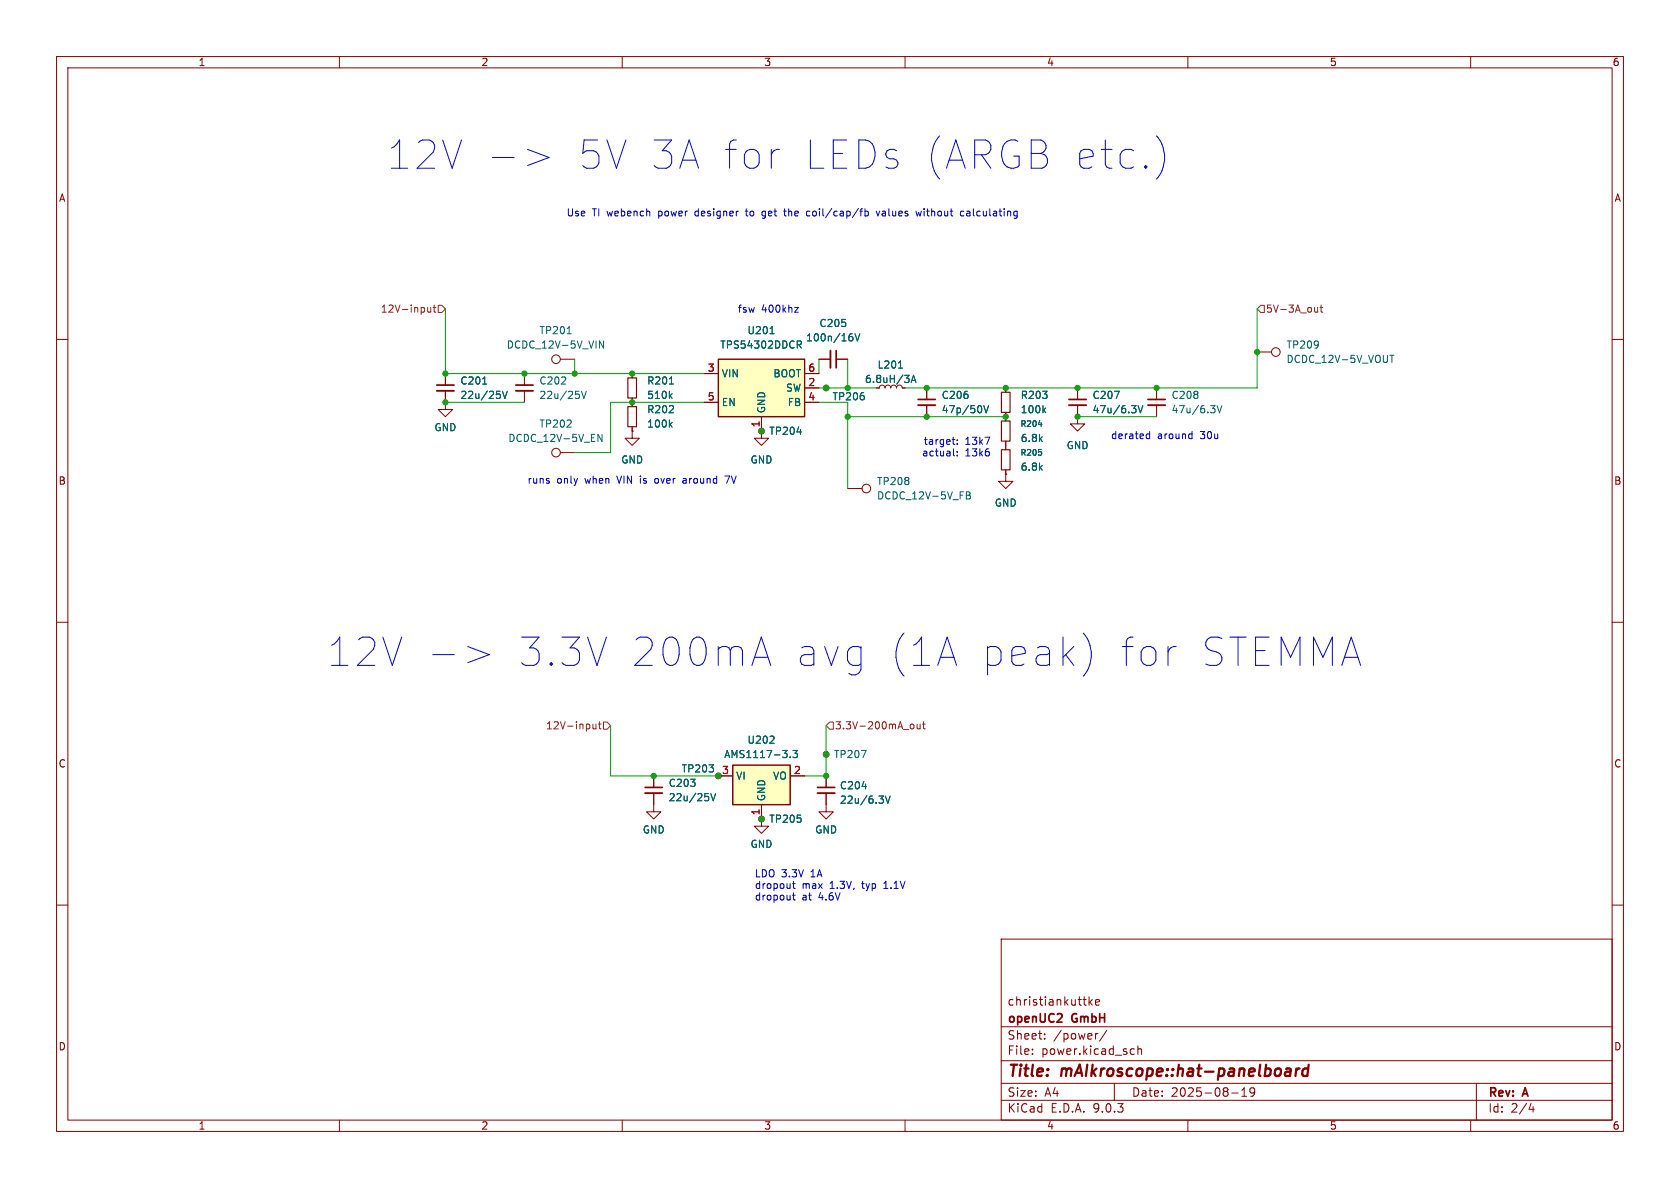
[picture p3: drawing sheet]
<svg xmlns="http://www.w3.org/2000/svg" width="297mm" height="210mm" viewBox="0 0 297 210" stroke-linecap="round" stroke-linejoin="round" font-family="sans-serif">
<g fill="none" stroke="#840000" stroke-width=".18">
<path d="M10 10h277v190h-277zM12 12h273v186h-273zM60 10v2M110 10v2M160 10v2M210 10v2M260 10v2M10 60h2M78.7 71.1v1.3h1.3l-1.3 1.3-1.2-1.3h1.2M78.7 71.1h.1M99.1 63.5h2.5M111.8 76.2v1.3h1.2l-1.2 1.2-1.3-1.2h1.3"/>
<path d="M111.8 76.2h.1M163.8 68.6v2M163.8 71.6v2.1M190.5 73.7v1.2h1.3l-1.3 1.3-1.3-1.3h1.3M190.5 73.7h.1M222.2 62.2h2.6M285 60h2M99.1 80h2.5M149.9 86.4h2.5M10 110h2M285 110h2M146 137.2v2"/>
<path d="M134.6 144.8v1.3h1.3l-1.3 1.2-1.3-1.2h1.3M146 140.2v2M10 160h2M177 166h108v32h-108zM191.5 176.7h.5M191.9 177.7h.1M192.5 176.2v1.5M192.7 177.1l.4 .6M193.1 176.7l-.6 .6M193.7 177.2l.7-.1-.1-.3-.4-.1-.2 .2v.7h.6M285 160h2M60 198v2"/>
<path d="M110 198v2M160 198v2M177 194.5h108M177 191.5h108M177 187.5h108M177 181.5h108M182.5 186.3v.1M182.5 185.5v.1M184.7 183.6v.1M184.7 182.8v.1M194.1 182.7l-.3 .1M195.7 182.1l-1.3 2"/>
<path d="M197 191.5v3M200.1 185.4l.4 .1M200.5 186.3l-.4 .1M201.2 185.5l.2-.1 .3 .1 .1 .9M201.2 184.9v1.5M210 198v2M217.7 193.2h1.2M219.5 193.8h.9M219.5 192.7l.5-.4v1.5M221 192.4v.5l.1 .3h.4l.3-.3M221.7 192.4a.99 .99 0 0 1-.3 1.4h-.3M260 198v2"/>
<path d="M261 191.5v6.5M270.7 195l-.4 1.1h.9M271 195.6v1"/>
<circle cx="98.3" cy="63.5" r=".76"/>
<circle cx="225.6" cy="62.2" r=".76"/>
<circle cx="98.3" cy="80" r=".76"/>
<circle cx="153.2" cy="86.4" r=".76"/>
</g>
<path d="M229.2 188.9l-.2 1.3M229.8 188.9l-.4 .1-.3 .3M231.3 189a.66 .66 0 0 0-1 .3l-.1 .5 .2 .3 .1 .1 .6-.1M231.4 188.2l-.3 2" fill="none" stroke="#840000" stroke-width=".4"/>
<path d="M162.3 70.6h3.1M144.5 139.2h3.1" fill="none" stroke="#840000" stroke-width=".3"/>
<path d="M162.3 71.6h3.1M144.5 140.2h3.1" fill="none" stroke="#840000" stroke-width=".33"/>
<g fill="none" stroke="#006464" stroke-width=".18">
<path d="M100.3 59h.7M106.4 76.8v1.2l-.7-1.2v1.2M106.7 60.3v1.2l-.7-1.2v1.2M173.5 71.9v.8M173.9 71.7l.4 1.3 .5-1.3M245.7 62.8h.7M246.1 62.8v1.3M170.8 86.9h.5l.2 .3-.2 .3 .2 .2 .1 .3-.3 .2h-.5zM170.8 87.5h.5M152.4 139h.8M155.4 140.7h.8l-.5 .5M156 141.3l.2 .1-.2 .5"/>
<path d="M156.5 140.7l.5 1.3 .4-1.3"/>
</g>
<path d="M127 63.5h15.2v10.2h-15.2z" fill="#ffffc2"/>
<path d="M127 63.5h15.2v10.2h-15.2z" fill="none" stroke="#840000" stroke-width=".25"/>
<g fill="none" stroke="#840000" stroke-width=".18">
<path d="M111.8 66v.8M111.8 70.4v1.5M111.8 75.4v.8M124.5 66h2.5M124.5 71.1h2.5M134.6 76.2h.1M134.6 76.2v1.3h1.3l-1.3 1.2-1.3-1.2h1.3M134.6 73.7v2.5M142.2 66h2.6M142.2 71.1h2.6M142.2 68.6h2.6M144.8 63.5h2"/>
<path d="M146 68.6h.1M147.8 63.5h2.1M154.9 68.6h.5l.2-.4 .4-.1 .3 .1 .2 .4 .1-.4 .4-.1 .3 .1 .2 .4 .1-.4 .4-.1 .3 .1 .2 .4 .1-.4 .4-.1 .4 .1 .1 .4h.5M177.8 68.6v.7M177.8 72.9v1.5M177.8 78v1.5M177.8 83.1v.7M115.6 137.2v2M127 137.2h.1M146 133.4h.1M115.6 140.2v3.3h1.2l-1.2 1.3-1.3-1.3h1.3M134.6 144.8h.1"/>
<path d="M146 142.2v1.3h1.3l-1.3 1.3-1.2-1.3h1.2"/>
<circle cx="134.6" cy="76.2" r=".51"/>
<circle cx="146.1" cy="68.6" r=".51"/>
<circle cx="127" cy="137.2" r=".51"/>
<circle cx="146.1" cy="133.4" r=".51"/>
<circle cx="134.6" cy="144.8" r=".51"/>
</g>
<g fill="none" stroke="#006464" stroke-width=".18">
<path d="M136.1 59h.8M150.4 59h.3M150.5 59.5l.3 .2v.3l-.3 .3M151.2 59l.4 1.3 .4-1.3M118.3 67.9h.8M118.5 75l.3 .5M118.5 69.9l.3 .5M118.8 74.7l-.5 .4M118.8 69.6l-.5 .5M140.9 76.4h.8M140.9 60.3h.5l.3 .2-.2 .4h-.6M141.2 60.9l.5 .6"/>
<path d="M158.8 65.1h.8M161.1 67.6l.4-1.3 .4 1.3M161.2 67.3h.6M183.6 75.1h.6M184.1 79.9v.5M184.5 72.5l.4 .5M184.9 72.1l-.5 .5M152.3 132.7h.8l-.5 1.2M125.2 140.9v.5M125.7 140.3l.4 1.3 .4-1.3"/>
</g>
<path d="M111 71.9h1.5v3.5h-1.5zM111 66.8h1.5v3.6h-1.5zM177 69.3h1.6v3.6h-1.6zM177 79.5h1.6v3.6h-1.6zM177 74.4h1.6v3.6h-1.6z" fill="none" stroke="#840000" stroke-width=".2"/>
<path d="M147.8 62v3M114 139.2h3.1" fill="none" stroke="#840000" stroke-width=".3"/>
<path d="M146.8 62v3M114 140.2h3.1" fill="none" stroke="#840000" stroke-width=".33"/>
<path d="M129.5 135.3h10.2v6.9h-10.2z" fill="#ffffc2"/>
<path d="M129.5 135.3h10.2v6.9h-10.2z" fill="none" stroke="#840000" stroke-width=".25"/>
<g fill="none" stroke="#840000" stroke-width=".18">
<path d="M78.7 71.1h.1M78.7 66v2.1M78.7 69.1v2M92.7 66v2.1M92.7 69.1v2M111.8 76.2h.1M111.8 66v.8M111.8 70.4v1.5M111.8 75.4v.8M124.5 66h2.5M124.5 71.1h2.5M134.6 76.2h.1"/>
<path d="M134.6 73.7v2.5M142.2 66h2.6M142.2 71.1h2.6M142.2 68.6h2.6M144.8 63.5h2M146 68.6h.1M147.8 63.5h2.1M154.9 68.6h.5M159.5 68.6h.5M163.8 68.6v2M163.8 71.6v2.1M177.8 68.6v.7"/>
<path d="M177.8 72.9v1.5M177.8 78v1.5M190.5 73.7h.1M190.5 68.6v2M190.5 71.6v2.1M204.5 68.6v2M204.5 71.6v2.1M177.8 83.8v1.3h1.3l-1.3 1.3-1.3-1.3h1.3M177.8 83.8h.1M177.8 83.1v.7M115.6 137.2v2M127 137.2h.1"/>
<path d="M127 137.2h2.5M139.7 137.2h2.5M146 137.2v2M115.6 140.2v2M134.6 144.8h.1M134.6 142.2v2.6M146 140.2v2"/>
</g>
<g fill="none" stroke="#006464" stroke-width=".18">
<path d="M136.1 59h.8M150.4 59h.3M150.5 59.5l.3 .2v.3l-.3 .3M151.2 59l.4 1.3 .4-1.3M85.3 67.9h.7M88.4 69.8v.5M88.8 69.2l.5 1.2 .4-1.2M102.4 69.8v.5M102.8 69.2l.4 1.2 .4-1.2M118.3 67.9h.8M118.5 75l.3 .5M118.5 69.9l.3 .5"/>
<path d="M118.8 74.7l-.5 .4M118.8 69.6l-.5 .5M140.9 76.4h.8M140.9 60.3h.5l.3 .2-.2 .4h-.6M141.2 60.9l.5 .6M158.8 65.1h.8M161.1 67.6l.4-1.3 .4 1.3M161.2 67.3h.6M173.5 71.9v.8M173.9 71.7l.4 1.3 .5-1.3M183.6 75.1h.6M184.1 79.9v.5"/>
<path d="M184.5 72.5l.4 .5M184.9 72.1l-.5 .5M197 69.2h.9l-.6 1.2M200 71.7h.8l-.4 .5M200.7 72.3l.1 .1-.1 .5M201.2 71.7l.4 1.3 .4-1.3M214 71.7h.8l-.4 .5M214.7 72.3l.1 .1-.1 .5M215.2 71.7l.4 1.3 .4-1.3M136.1 131.4h.8M136.8 130.2v.5M139.7 133.8v.1"/>
<path d="M140.2 132.7h.8l-.5 .4 .4 .2v.5l-.2 .1-.5-.1M152.4 139h.8M125.2 140.9v.5M125.7 140.3l.4 1.3 .4-1.3M155.4 140.7h.8l-.5 .5M156 141.3l.2 .1-.2 .5M156.5 140.7l.5 1.3 .4-1.3"/>
</g>
<path d="M77.2 68.1h3.1M91.2 68.1h3M189 70.6h3M202.9 70.6h3.1" fill="none" stroke="#840000" stroke-width=".3"/>
<path d="M77.2 69.1h3.1M91.2 69.1h3M189 71.6h3M202.9 71.6h3.1" fill="none" stroke="#840000" stroke-width=".33"/>
<g fill="none" stroke="#725600" stroke-width=".18">
<path d="M75.6 54.3l.1 .8 .3 .1 .2-.1M76.2 54.3v.9M76.6 54.3h.5M76.8 53.9v1.1l.3 .2M77.5 54h.6l.6 .6-.6 .6h-.6zM222.9 54h.6v1.2h-.6l-.7-.6zM232.9 55.1l-.3 .1M232.9 54.3v.9M233.4 54.3h.4M233.5 53.9v1.1l.3 .2M104.8 128l.1 .8h.3l.2-.1M105.4 128v.8"/>
<path d="M105.8 128h.5M106 127.6v1.1l.3 .1M106.7 127.6h.6l.6 .7-.6 .6h-.6zM146.7 127.6h.6v1.3h-.6l-.7-.6zM161.3 128l.3 .2v.4l-.3 .2M162.1 128l.1 .8h.3l.2-.1M162.7 128v.8M163.1 128h.5M163.3 127.6v1.1l.3 .1"/>
</g>
<g fill="none" stroke="#009600" stroke-width=".18">
<path d="M78.7 54.6v11.4h45.8M222.2 54.6v14h-62.2M78.7 71.1h14M101.6 63.5v2.5M124.5 71.1h-16.6v8.9h-6.3M144.8 71.1h5.1v15.3M144.8 68.6h10.1M144.8 63.5v2.5M149.9 73.7h27.9M149.9 63.5v5.1M190.5 73.7h14M107.9 128.3v8.9h19.1"/>
<path d="M146 128.3v8.9h-3.8"/>
</g>
<g fill="none" stroke="#0000c2" stroke-width=".18">
<path d="M93.3 26.4l3.8 1.4-3.8 1.5M131.7 37.3h.5M131.9 36.9l.1 1.2M134.8 38.5l.3 .1M135.2 37.3l-.4 .1-.1 .2 .1 .5 .4 .1M137.8 26.4a1.28 1.28 0 0 0-1.4 1M138.5 37.3h.5M138.7 36.9v1.1l.3 .2M142.7 37.4h.5M142.7 38.1h.5M152 37.3h.5M152.5 36.9l-.3 .1"/>
<path d="M152.9 37.4l.4-.1 .2 .3-.1 .5h-.5M152.9 36.9v1.3M154.9 37.3l.3 .9 .3-.9M161.9 37.3l.3 .9 .2-.6 .2 .6 .3-.9M169.8 38.1l.2 .1 .4-.1M170.4 37.4l-.4-.1-.2 .1M171.3 37.3l-.4 .1M171.4 37.7h-.3l-.2 .2v.2l.5 .1M202.5 29.3l.3 .2-.3 .2M202.5 29.3l-.2 .2 .2 .2M202.5 29.3v.4M204.5 24a5.7 5.7 0 0 1 0 7.6"/>
<path d="M140.5 54.3h.7l-.7 .9h.7M168.3 77.7h.5M168.6 78.5l.2 .1M169.2 78.4v.2M169.2 77.8v.1M169.2 79.8v.1M202.8 77.5h.4M202.8 76.8h.4M203.2 76.3v1.2M210.6 76.7l.1 .1M210.7 76.3v1.2M210.7 77.5h-.1"/>
<path d="M115.9 84.6l-.1 .2 .1 .6M121.1 84.6h-.3M121.2 84.9h-.3l-.2 .2 .1 .3h.4M128.1 84.1h.9l-.5 1.3M168.6 80.4l.1 .2M169.2 80.5v.1M82.7 114.3l3.8 1.4-3.8 1.4M132.9 117.6l1.7-5 1.7 5M133.4 116.2h2.4M151.7 114.3l.5 .2M152.2 114.3v4l-.5 .8M152.2 117.4l-.5 .2"/>
<path d="M188.4 115.7l1.4 1.9M189.8 114.3l-1.9 1.9M191.5 111.9l.7 1M192.2 118.6l-.7 .9M238.9 112.6l1.6 5M140.1 156.2h.5M140.1 158.3h.5M140.3 155.8v1.1l.3 .2M140.3 157.8v1.1l.3 .2M156.2 157.1h.8M156.4 156.1h-.2"/>
</g>
<g fill="#009600" stroke="#009600" stroke-width=".18">
<circle cx="204.5" cy="68.6" r=".46"/>
<circle cx="149.9" cy="68.6" r=".46"/>
<circle cx="146" cy="68.6" r=".46"/>
<circle cx="163.8" cy="68.6" r=".46"/>
<circle cx="78.7" cy="71.1" r=".46"/>
<circle cx="78.7" cy="66" r=".46"/>
<circle cx="111.8" cy="71.1" r=".46"/>
<circle cx="101.6" cy="66" r=".46"/>
<circle cx="111.8" cy="66" r=".46"/>
<circle cx="92.7" cy="66" r=".46"/>
<circle cx="222.2" cy="62.2" r=".46"/>
<circle cx="163.8" cy="73.7" r=".46"/>
<circle cx="149.9" cy="73.7" r=".46"/>
<circle cx="177.8" cy="68.6" r=".46"/>
<circle cx="190.5" cy="68.6" r=".46"/>
<circle cx="190.5" cy="73.7" r=".46"/>
<circle cx="177.8" cy="73.7" r=".46"/>
<circle cx="134.6" cy="76.2" r=".46"/>
<circle cx="134.6" cy="144.8" r=".46"/>
<circle cx="127" cy="137.2" r=".46"/>
<circle cx="146" cy="133.4" r=".46"/>
<circle cx="146" cy="137.2" r=".46"/>
<circle cx="115.6" cy="137.2" r=".46"/>
</g>
<g font-size="7" fill="#0000c2">
<text x="68.5" y="30.2">12V -&gt;</text>
<text x="101.3" y="30.2">5V 3A for</text>
<text x="139.6" y="30.2">LEDs (ARGB etc.)</text>
<text x="58" y="118">12V -&gt;</text>
<text x="90.7" y="118">3.3V</text>
<text x="110.1" y="118">200mA</text>
<text x="138.6" y="118">avg</text>
<text x="154.8" y="118">(1A peak)</text>
<text x="194.4" y="118">for</text>
<text x="208.1" y="118">STEMMA</text>
</g>
<g font-size="2.8" fill="#840000">
<text x="178" y="190.9">Title:</text>
<text x="187.7" y="190.9">mAIkroscope::hat-panelboard</text>
</g>
<g font-size="2.1" fill="#840000">
<text x="178" y="178">christiankuttke</text>
<text x="178" y="184">Sheet:</text>
<text x="178" y="181.2">openUC2</text>
<text x="186.2" y="184">/power/</text>
<text x="189.6" y="181.2">GmbH</text>
<text x="178" y="186.7">File:</text>
<text x="184.1" y="186.7">power.kicad_sch</text>
<text x="178" y="196.9">KiCad</text>
<text x="178" y="194.1">Size:</text>
<text x="184.7" y="194.1">A4</text>
<text x="185.7" y="196.9">E.D.A.</text>
<text x="193.3" y="196.9">9.0.3</text>
<text x="200" y="194.1">Date:</text>
<text x="207" y="194.1">2025-08-19</text>
<text x="263" y="194.3">Rev:</text>
<text x="263" y="196.9">Id:</text>
<text x="267.1" y="196.9">2/4</text>
<text x="269.4" y="194.3">A</text>
</g>
<g font-size="1.8" fill="#840000">
<text x="35" y="11.9">1</text>
<text x="85" y="11.9">2</text>
<text x="135" y="11.9">3</text>
<text x="185" y="11.9">4</text>
<text x="235" y="11.9">5</text>
<text x="285" y="11.9">6</text>
<text x="10.3" y="35.9">A</text>
<text x="285.3" y="35.9">A</text>
<text x="10.3" y="85.9">B</text>
<text x="285.3" y="85.9">B</text>
<text x="10.3" y="135.9">C</text>
<text x="285.3" y="135.9">C</text>
<text x="10.3" y="185.9">D</text>
<text x="285.3" y="185.9">D</text>
<text x="35" y="199.9">1</text>
<text x="85" y="199.9">2</text>
<text x="135" y="199.9">3</text>
<text x="185" y="199.9">4</text>
<text x="235" y="199.9">5</text>
<text x="285" y="199.9">6</text>
</g>
<g font-size="1.8" fill="#0000c2">
<text x="100.1" y="38.5">Use</text>
<text x="104.7" y="38.5">TI webench</text>
<text x="116.7" y="38.5">power</text>
<text x="123.3" y="38.5">designer</text>
<text x="132.5" y="38.5">to</text>
<text x="135.6" y="38.5">get</text>
<text x="139.7" y="38.5">the</text>
<text x="143.9" y="38.5">coil/cap/fb</text>
<text x="156.5" y="38.5">values</text>
<text x="163.7" y="38.5">without</text>
<text x="171.7" y="38.5">calculating</text>
<text x="130.3" y="55.5">fsw</text>
<text x="134.6" y="55.5">400khz</text>
<text x="196.3" y="77.8">derated</text>
<text x="204.6" y="77.8">around</text>
<text x="212.3" y="77.8">30u</text>
<text x="162.9" y="80.9">actual:</text>
<text x="163.2" y="78.8">target:</text>
<text x="170.6" y="78.8">13k7</text>
<text x="170.6" y="80.9">13k6</text>
<text x="93.2" y="85.7">runs</text>
<text x="98.4" y="85.7">only</text>
<text x="103.5" y="85.7">when</text>
<text x="109.4" y="85.7">VIN</text>
<text x="113.6" y="85.7">is</text>
<text x="116.4" y="85.7">over</text>
<text x="121.6" y="85.7">around</text>
<text x="129.3" y="85.7">7V</text>
<text x="133.3" y="155.2">LDO 3.3V</text>
<text x="143.4" y="155.2">1A</text>
<text x="133.3" y="157.2">dropout</text>
<text x="133.3" y="159.3">dropout</text>
<text x="141.8" y="157.2">max</text>
<text x="141.8" y="159.3">at</text>
<text x="144.8" y="159.3">4.6V</text>
<text x="146.8" y="157.2">1.3V,</text>
<text x="152.7" y="157.2">typ</text>
<text x="156.7" y="157.2">1.1V</text>
</g>
<g font-size="1.8" fill="#725600">
<text x="67.2" y="55.5">12V-input</text>
<text x="223.7" y="55.5">5V-3A_out</text>
<text x="96.4" y="129.1">12V-input</text>
<text x="147.5" y="129.1">3.3V-200mA_out</text>
</g>
<g font-size="1.8" fill="#006464">
<text x="95.3" y="59.3">TP201</text>
<text x="132" y="59.3">U201</text>
<text x="144.8" y="58">C205</text>
<text x="89.5" y="61.8">DCDC_12V-5V_VIN</text>
<text x="127.2" y="61.8">TPS54302DDCR</text>
<text x="142.4" y="60.6">100n/16V</text>
<text x="155.1" y="65.4">L201</text>
<text x="227.3" y="61.8">TP209</text>
<text x="227.3" y="64.4">DCDC_12V-5V_VOUT</text>
<text x="81.3" y="68.2">C201</text>
<text x="81.3" y="70.7">22u/25V</text>
<text x="95.3" y="68.2">C202</text>
<text x="95.3" y="70.7">22u/25V</text>
<text x="114.3" y="68.2">R201</text>
<text x="114.3" y="70.7">510k</text>
<text x="127.5" y="66.9">VIN</text>
<text x="127.5" y="72">EN</text>
<text x="136.6" y="66.9">BOOT</text>
<text x="138.9" y="69.4">SW</text>
<text x="139.2" y="72">FB</text>
<text x="147.1" y="71">TP206</text>
<text x="152.8" y="67.9">6.8uH/3A</text>
<text x="166.4" y="70.7">C206</text>
<text x="180.3" y="70.7">R203</text>
<text x="193" y="70.7">C207</text>
<text x="207" y="70.7">C208</text>
<text x="76.7" y="76.4">GND</text>
<text x="95.3" y="75.8">TP202</text>
<text x="114.3" y="73.3">R202</text>
<text x="114.3" y="75.8">100k</text>
<text x="135.5" y="73.2" transform="rotate(-90 135.5 73.2)">GND</text>
<text x="135.9" y="77.1">TP204</text>
<text x="166.4" y="73.3">47p/50V</text>
<text x="180.3" y="73.3">100k</text>
<text x="193" y="73.3">47u/6.3V</text>
<text x="207" y="73.3">47u/6.3V</text>
<text x="89.8" y="78.3">DCDC_12V-5V_EN</text>
<text x="109.7" y="82.1">GND</text>
<text x="132.6" y="82.1">GND</text>
<text x="180.3" y="83.4">6.8k</text>
<text x="180.3" y="78.3">6.8k</text>
<text x="188.5" y="79.6">GND</text>
<text x="154.9" y="86">TP208</text>
<text x="154.9" y="88.5">DCDC_12V-5V_FB</text>
<text x="175.8" y="89.8">GND</text>
<text x="132" y="131.7">U202</text>
<text x="120.4" y="136.8">TP203</text>
<text x="127.9" y="134.2">AMS1117-3.3</text>
<text x="147.3" y="134.2">TP207</text>
<text x="118.1" y="139.3">C203</text>
<text x="118.1" y="141.8">22u/25V</text>
<text x="130" y="138">VI</text>
<text x="135.5" y="141.7" transform="rotate(-90 135.5 141.7)">GND</text>
<text x="136.6" y="138">VO</text>
<text x="148.4" y="139.7">C204</text>
<text x="148.4" y="142.3">22u/6.3V</text>
<text x="113.5" y="147.5">GND</text>
<text x="135.9" y="145.6">TP205</text>
<text x="144" y="147.5">GND</text>
<text x="132.6" y="150.1">GND</text>
</g>
<g font-size="1.8" fill="#a90000">
<text x="125" y="65.8">3</text>
<text x="142.8" y="65.8">6</text>
<text x="125" y="70.9">5</text>
<text x="142.8" y="68.3">2</text>
<text x="142.8" y="70.9">4</text>
<text x="134.4" y="75.6" transform="rotate(-90 134.4 75.6)">1</text>
<text x="127.6" y="136.9">3</text>
<text x="140.3" y="136.9">2</text>
<text x="134.4" y="144.2" transform="rotate(-90 134.4 144.2)">1</text>
</g>
<g font-size="1.4" fill="#006464">
<text x="180.3" y="75.7">R204</text>
<text x="180.3" y="80.7">R205</text>
</g>
</svg>
